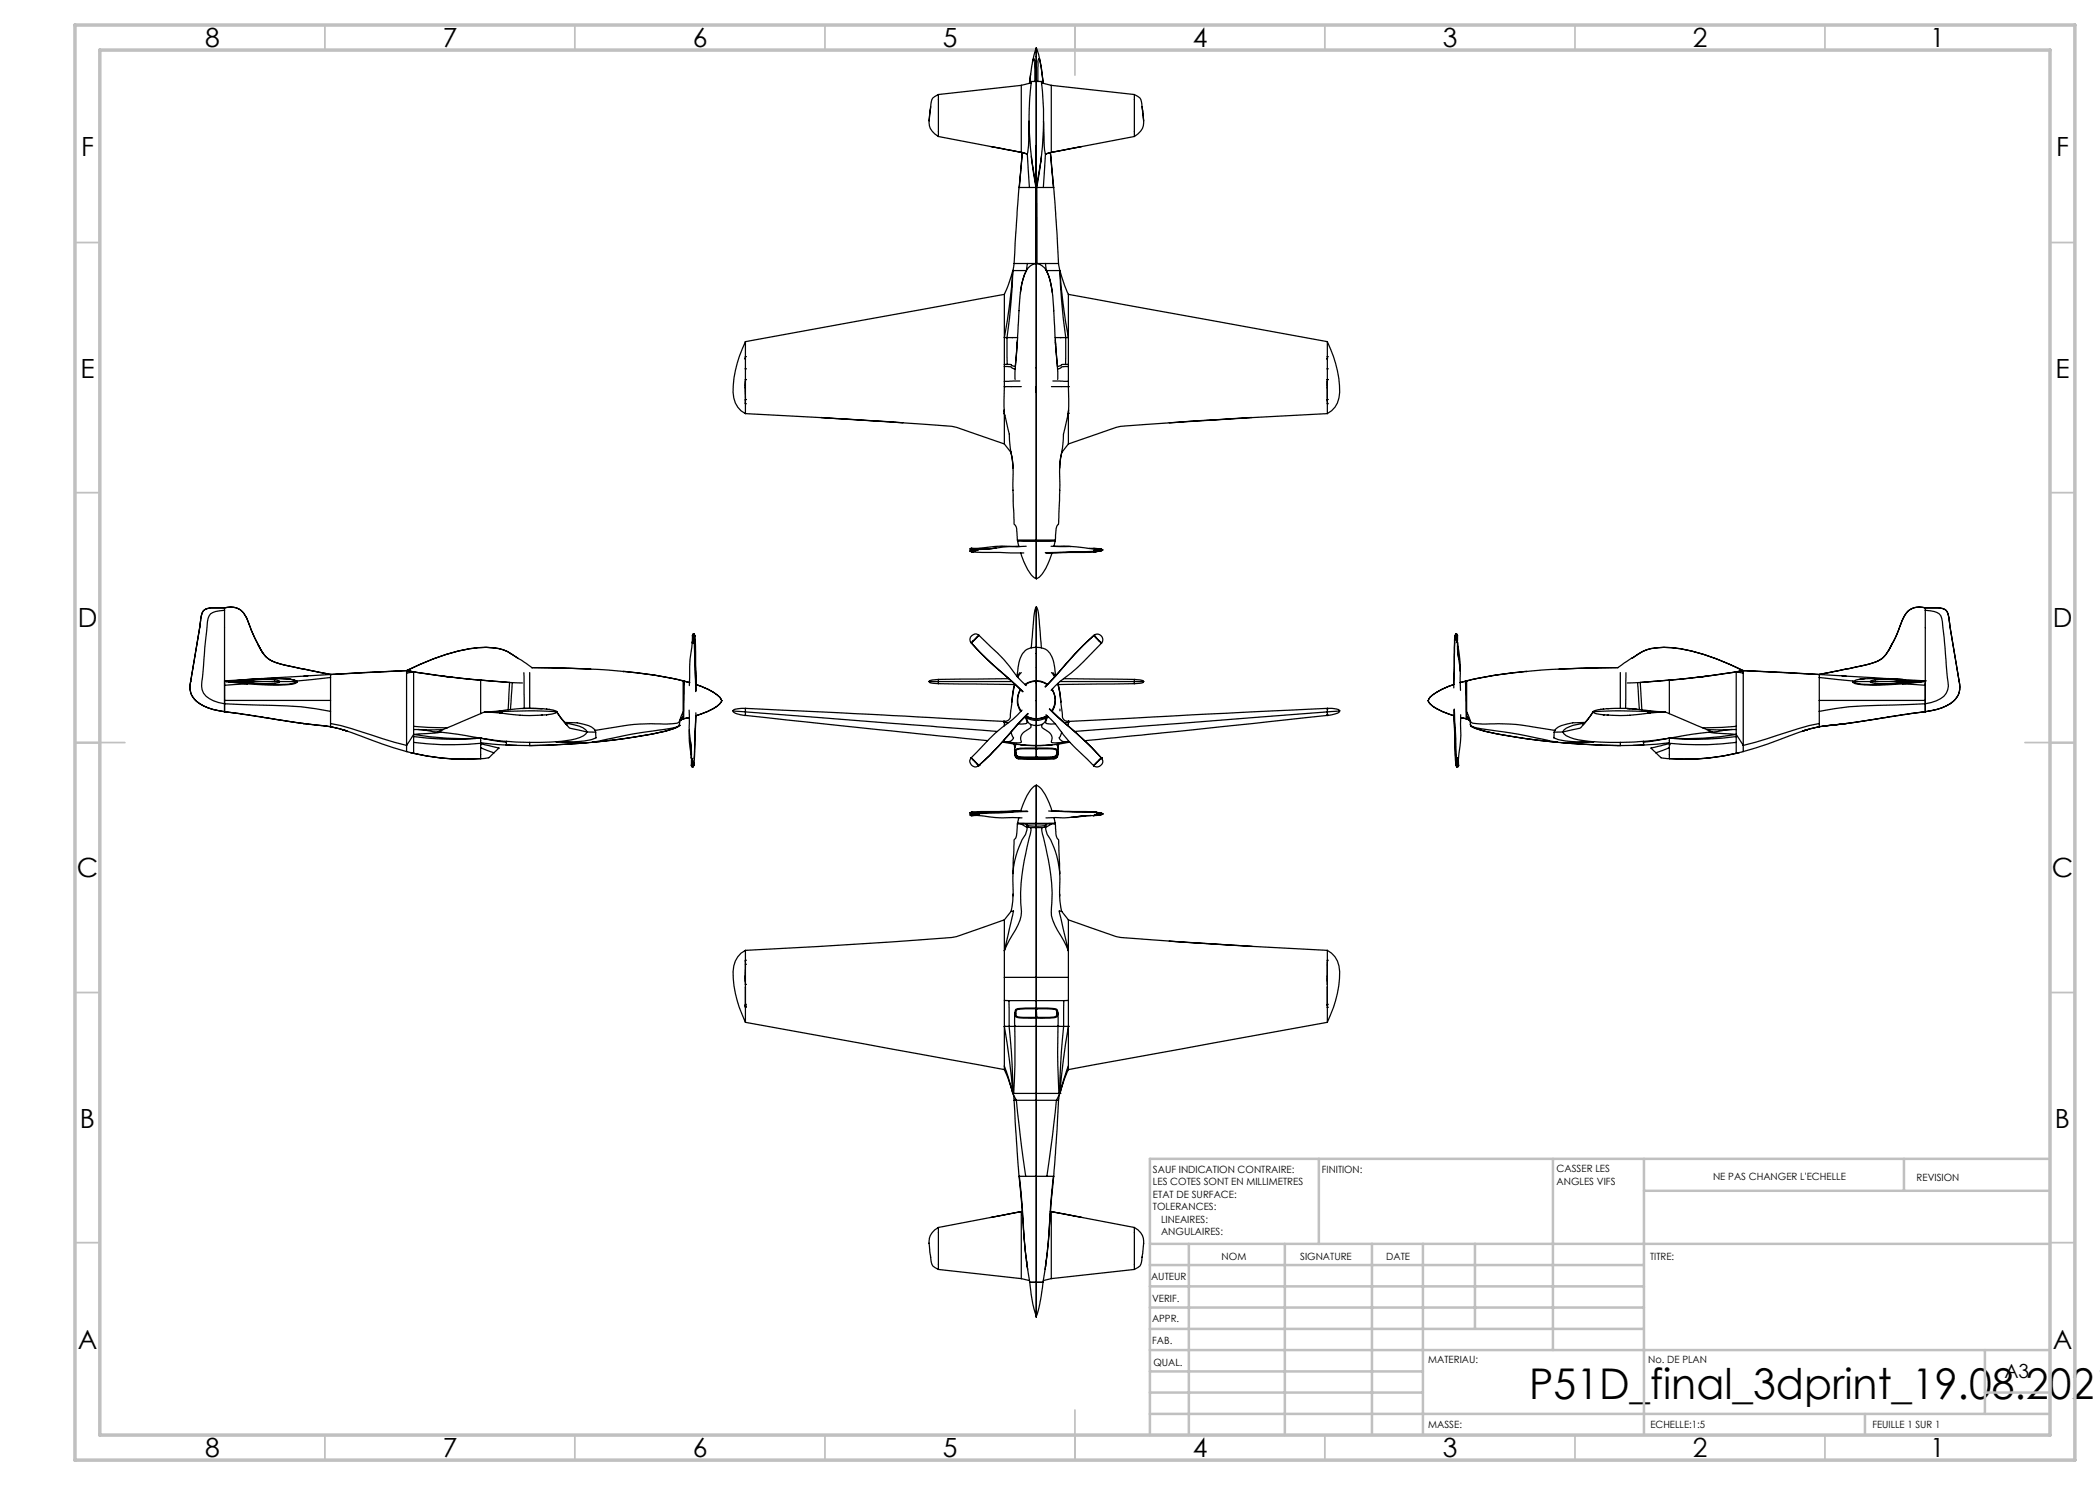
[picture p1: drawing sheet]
<svg xmlns="http://www.w3.org/2000/svg" width="420mm" height="297mm" viewBox="0 0 420 297" stroke-linecap="round" stroke-linejoin="round" font-family="sans-serif">
<g fill="none" stroke="#c0c0c0" stroke-width=".35">
<path d="M65 5v5M115 5v5M165 5v5M215 5v10M265 5v5M315 5v5M365 5v5M15 48.5h5M410 48.5h5M15 98.5h5M410 98.5h5M15 148.5h10"/>
<path d="M405 148.5h10M15 198.5h5M410 198.5h5M15 248.5h5M410 248.5h5M65 287v5M115 287v5M165 287v5M215 282v10M265 287v5M315 287v5M365 287v5"/>
</g>
<g fill="none" stroke="#c0c0c0" stroke-width=".5">
<path d="M263.8 231.8v17M310.6 231.8v38.2M328.8 231.8v55.2M328.8 238.2h81.2M380.8 231.8v6.4M410 231.8h-180v55.2M230 248.8h180M230 257.3h98.8M230 253h98.8M237.8 248.8v38.2M257 248.8v38.2M274.4 248.8v38.2"/>
<path d="M284.6 248.8v38.2M295 248.8v17M230 265.8h98.8M230 261.5h98.8M230 278.5h54.6M230 274.3h54.6M230 270h180M397 278.5h13M397 270v12.8M230 282.8h180M373 282.8v4.2"/>
</g>
<path d="M15 5h400v287h-400zM20 10h390v277h-390z" fill="none" stroke="#c0c0c0" stroke-width=".7"/>
<g fill="none" stroke="#000" stroke-width=".25">
<path d="M187.7 18.9v8.4M187.7 18.9a2.21 2.21 0 0 0-1.6 2.6v.5a9.3 9.3 0 0 0 0 3.7l.8 1.1 .8 .5M204.3 17.1v13.4M204.3 17.1l-16.6 1.8M206 16.3l.3-3 .4-1.6 .3 .6v4M206 16.3h.2h-.2v.3M206 16.3l-.1 .3M206.1 14.8l-.1 1.5M206.2 16.3v.3M206.2 16.7v-.1l-1.9 .5M207 16.3h-.7a62 62 0 0 0 1 21.2M207 16.3h.3"/>
<path d="M207.3 9.6a22.6 22.6 0 0 1 1.3 6.7M207.3 9.6l-.8 2.8M207.3 16.3v21.2M207.3 16.3h.3M207.3 9.6v6.7M207.6 16.3h.7a65.8 65.8 0 0 1-1 21.2M207.6 16.3v-4l.2-.6 .4 1.6 .4 3M208.3 16.7v-.1l2 .5M208.4 16.3v.3M208.6 16.3h-.2h.1l.1 .3M208.6 16.3l.1 .3M210.3 17.1v13.4"/>
<path d="M210.3 17.1l16.6 1.8M226.9 18.9v8.4M226.9 18.9a2.21 2.21 0 0 1 1.5 2.6l.1 .5a9.3 9.3 0 0 1 0 3.7l-.9 1.1-.7 .5M186.1 21.3l-.3 2.9M187.7 27.3l16.6 3.2M198.2 29.3l6.1 1.2M203.8 37.5l-1 15.2-.2 1.3M203.8 37.5l.6-7-.5 7M203.8 37.5h.1M203.9 37.5h2M204.3 30.5h.1M204.3 30.5l1.1 .3"/>
<path d="M205.5 30.7l.4 6.8M205.5 30.7l-.1 .1M205.8 24.2l-.1 4.9-.2 1.6M205.9 37.5h1.3M206.3 31.3l.9 6.2M207.2 37.5v15.2M207.2 37.5h.1M207.3 37.5v15.2M207.3 29.1v8.4M207.3 37.5h.1M207.4 37.5v15.2M207.4 37.5h1.3"/>
<path d="M208.3 31.3l-.9 6.2M208.7 37.5h2M208.7 24.2l.1 4.9 .3 1.6M209.1 30.7l-.4 6.8M210 30.5l-.8 .3M210.3 30.5h.1M210.3 30.5l-1.2 .2M210.7 37.5l-.6-7 .9 9.7 .7 12.5M210.7 37.5h.1M216.4 29.3l-6.1 1.2M226.9 27.3l-16.6 3.2M228.4 21.3l.3 2.9"/>
<path d="M200.9 58.9l-51.8 9.4M200.9 58.9v8.6M202.6 54.1h.1M202.6 54.1h2.7M202.6 54.1a118.8 118.8 0 0 1-1.2 13.4M202.6 54.1a113.5 113.5 0 0 1-1.7 13.4M202.6 54.1l-1 2.9-.7 1.9M202.8 52.7h2.7M205.3 54.1a21.9 21.9 0 0 0-1.5 8.7l-.4 6.2M205.3 54.1a12.5 12.5 0 0 0-1.2 4.4M205.5 52.7l-.2 1.4M205.5 52.7h1.7"/>
<path d="M207.2 52.7h.2M207.3 52.7a2.72 2.72 0 0 1 2 1.4M207.3 52.7v25.8M207.3 52.7a2.58 2.58 0 0 0-2 1.4M207.4 52.7h1.7M209.1 52.7l.2 1.4M209.1 52.7h2.6M209.3 54.1a21.9 21.9 0 0 1 1.5 8.7l.3 6.2M209.3 54.1h2.7M209.3 54.1a12.5 12.5 0 0 1 1.2 4.4M211.7 52.7l.2 1.3M212 54.1a118.8 118.8 0 0 0 1.1 13.4"/>
<path d="M212 54.1a113.5 113.5 0 0 0 1.7 13.4M212 54.1l.9 2.9 .8 1.9M213.7 58.9v8.6M213.7 58.9l51.8 9.4M149 71.7l.1 .1M149 71.6v.2M149 77.4v.2M149.1 76.2l-.1 1M149.1 79.9v.3M149.1 68.3a21 21 0 0 0-2.3 11.3 4.4 4.4 0 0 0 2.3 3.1M149.1 68.3v3M149.1 71.3v.6"/>
<path d="M149.1 71.9v1.9M149.1 73.8h.1M149.1 75.9v3.8M149.1 79.7v.2M149.1 79.9v.8M149.1 75.9h.1M149.1 73.8v2.1M149.1 79.9h.1M149.1 71.3h.1M200.9 77.3v5.3M200.9 77.3h.1M200.9 77.3h3.4"/>
<path d="M200.9 73.3v3M200.9 73.3h.6a.85 .85 0 0 1 1 .4l.5 .1M200.9 72.9v.4M200.9 72.9h.5M200.9 67.5v5.4M200.9 76.3v1M200.9 67.5h.5M201.4 67.5h2.1M201.4 67.5v5.4M203.4 68.5l-.4 5.9v1.5M203.5 68l-.4 5.3-.7-.2a.91 .91 0 0 0-1-.2M204 76.2l-3.1 .1"/>
<path d="M207.3 77.3v30.7M210.3 77.3h3.4M210.6 76.2l3.1 .1M211 67.5h2.1M211.1 68l.4 5.3 .6-.2 .2-.2h.8M211.1 68.5l.5 5.9-.1 1.5M213.1 72.9h.6M213.1 67.5v5.4M213.1 67.5h.6M213.7 77.3h.1M213.7 77.3v5.3M213.7 73.3h-.7a.85 .85 0 0 0-1 .4l-.5 .1"/>
<path d="M213.7 72.9v.4M213.7 67.5v5.4M213.7 73.3v4M265.5 76.2v1M265.5 79.9v.3M265.5 71.7h.1M265.5 75.9v3.8M265.5 73.8h.1M265.5 71.9v1.9M265.5 71.3v.6M265.5 68.3v3M265.5 68.3a21 21 0 0 1 2.3 11.3 4.4 4.4 0 0 1-2.3 3.1"/>
<path d="M265.5 79.9v.8M265.5 75.9h.1M265.5 73.8v2.1M265.5 79.9h.1M265.5 77.4v.2M265.5 79.7v1M265.5 71.3h.1M149.1 80.7v2M149.1 82.7l14.7 .8 26.6 1.8 .9 .2 9.6 3.3M149.1 80.7h.1M164.2 83.5l16.4 1.1M200.8 82l.1 .8a33.9 33.9 0 0 1 1.2 7.4l.1 .2"/>
<path d="M200.9 82.6v6.2M200.9 82.6v.1M200.9 88.8l1.3 1.7M202.2 90.4a31.7 31.7 0 0 1 .4 7.9l.2 5.7a.95 .95 0 0 0 .3 1.2l.2 .6 .2 2.2M202.2 90.4l.4 3.2M213.7 82.6l-.1 .2a40.9 40.9 0 0 0-1.2 7.4 34.3 34.3 0 0 0-.5 8.1l-.2 5.7a.94 .94 0 0 1-.2 1.1l-.3 .7-.1 2.2M213.7 88.8l-1.4 1.7-.4 3.1M213.7 82.7h.1M213.7 82.6v6.2M213.7 82.6v.1M213.7 82.2v.1M213.7 82v.6"/>
<path d="M250.4 83.5l-16.5 1.1M265.5 80.7v2M265.5 82.7l-14.7 .8-26.6 1.8-10.5 3.5M265.5 80.7h.1M194 110.2l.4 .2M194.2 109.7l-.2 .1 .6 .2M194.2 109.7l.7 .2zM194.2 109.7h.5M194.3 110.2l.1 .2M194.4 110.4l10.4 .2M194.5 110h-.1M195.3 109.9l-.6 .1"/>
<path d="M195.8 109.9l-1.2 .1-.6 .2M195.8 109.9l-1.4 .5M195.8 109.9l-1.2 .5M195.8 109.9l-1.8 .3M199.2 109.6l-3.2 .3M203.5 108h3.8M203.5 108v.2M203.5 108.2l.3 1.1M203.5 108.2l3.8 .1M203.8 109.3a40.5 40.5 0 0 0-8.4 .4h-1.2M204.2 110.6a9.1 9.1 0 0 0 2.9 5.1h.2M205.2 109.3l-4.5 .1-2.4 .3-2.5 .2"/>
<path d="M207.3 108h3.8M207.3 108.3v7.4M207.3 108v.3M210.2 109.3h4l4.9 .6h1.2M210.4 110.6a9.6 9.6 0 0 1-2.8 5l-.3 .1M211 108.2l-.2 1.1h3.4M211 108.2l-3.7 .1M211.1 108l-.1 .2M217.8 109.7l2.4 .2-.2-.2M218.8 110.3l.2 .1-9.8 .2M218.8 110.3l-9.7 .2M218.8 109.7h1"/>
<path d="M219 110l-.2 .3M219.2 110.3l-.2 .1M220.1 109.8l.5 .2-.8 .2M220.3 109.9l-1.4 .1-.1 .3M220.3 109.9l.3 .1-1.8 .3M220.3 109.9l-1 .1M220.5 110l-1.4 .4-.3-.1M44.9 121.6a3.6 3.6 0 0 1 4.7 2.6l1 2.6a21 21 0 0 0 2.6 4.6 10.1 10.1 0 0 0 5.1 1.9l7.8 1.6M44.9 121.6h-2.1a2.02 2.02 0 0 0-2.5 1.5l-2.2 13.2a4 4 0 0 0 2.6 4.9 13.2 13.2 0 0 0 4.2 1.1M44.9 121.6a3.6 3.6 0 0 1 4.7 2.6l1.3 3.4 1.7 3.1M44.9 122.1v14.1M44.9 121.6v.5"/>
<path d="M44.9 122.1a4.9 4.9 0 0 0-2.8 .7 3.5 3.5 0 0 0-.7 2.5l-.9 10.2a3.9 3.9 0 0 0 .7 3.7 7 7 0 0 0 3.7 1.6M44.9 136.2v4.6M44.9 136.2h.1M45.2 136.3l4.3 .5M45.2 136.3h2.3M45.7 136.3l3.2-.2a41.9 41.9 0 0 1 9.5-.2l.5 .2a.26 .26 0 0 1 .2 .2 .26 .26 0 0 1-.2 .3 23.6 23.6 0 0 1-8.3 .1zM47.5 136.3h8.4M47.5 136.3a30.1 30.1 0 0 0 8.2 .2h.1M49.5 136.8l-4.6 .3M52.4 135.7l-7.5 .5M54.9 136h.1M54.9 136a.82 .82 0 0 1 1 .3"/>
<path d="M54.9 136a36.7 36.7 0 0 0-7.4 .3M55.9 136.3l-.1 .2M55.9 136.3h3.2M57.7 135.8h-.4a58.3 58.3 0 0 0-12.1 .5M57.8 135.8l.3 .1M57.9 135.8l1.4 .4M59.1 136.3l.3 .1M59.3 136.2l.1 .2M59.4 136.4l-.6 .4-1.7 .2h-3.3l-4.3-.2M61.6 135.2l-8.8 .5M66.1 135.5v4.6M66.1 134.9v.6"/>
<path d="M66.1 135.5l-6.8 .7M66.1 134.9l-5.3 .3M66.1 134.9h.1M81.3 134.1l1.4 .3M81.3 134.6v14.5M81.3 134.1l-15.2 .8M81.3 134.1v.5M81.3 134.1h.1M82.7 134.4v10.9M82.7 134.4l6.7 .9 6.7 .7M82.7 134.4l-1.4 .2M82.7 134.4a187.6 187.6 0 0 0 21.8 2.2"/>
<path d="M82.7 134.4h.1M88.6 135.3l1.8 .2M93.5 135.8h.4M96.1 136l5.8 .5-.3 5.5M96.1 136v6.7M96.1 136h.1M102.4 136.6l-.3 5.3M104.8 134.5v7.2M105.9 134.5v7.2M106.4 133.6l-2.4-1.7a10.5 10.5 0 0 0-8.4-2.4 41.7 41.7 0 0 0-14.3 4.6M118.1 133.8l-11.7-.3a174.1 174.1 0 0 1 18.4 .8M124.6 134.3a76.6 76.6 0 0 1 12.3 1.9"/>
<path d="M136.4 136.1l.2 .1M136.6 136.2v6.2M136.6 136.2h.3M136.9 136.3l-.2 7.4-.1 .1v-.5M136.9 136.2l1 .3M138.5 127.1v1M138.5 127.1v1.2a49.6 49.6 0 0 0-.6 8.8M138.5 127.1l.1 1.2v.2l.3 .1M138.5 127.1l.1-.3 .3 1.8M138.5 128.3v.3M138.6 128.4l.3 .2M138.6 126.8l.1 .1"/>
<path d="M138.7 126.9l.3 1.2M138.7 127.1h.2M138.8 126.8l-.1 .1M138.8 126.8l.2 .4M138.8 126.8l.1 .3M138.9 127.1l.1 .1 .1 2 .1 7.7a9.3 9.3 0 0 1 5 2.9l.2 .4a3.4 3.4 0 0 1-1.8 1.5l-3.4 1.5-.4 8.6M138.9 127.1l.1 .2M138.9 128.6l.2 9.7M138.9 127.1v.7M138.9 128.1l.1 .4-.1 .1M139 128.4l.2 9.8M185.8 136.3l.4 .3 1.5 .1"/>
<path d="M185.8 136.3h1.9M187.7 136.7l15.2 .2M187.7 135.9l-1.2 .1-.5 .1-.2 .2M187.7 135.9v.4M187.7 136.3v.4M187.7 136.3h14.7M194.1 128.4l.2 .2M194.3 128.6h.1M194.3 128.6a93.7 93.7 0 0 0 9.5 8.9l.8 .8M194.3 128.7l3.7 3.7 6.5 6M194.6 128.3l-.1 .1M194.7 128.2l-.1 .1"/>
<path d="M195.4 127.5l-1.1 1.1M195.8 127.1l2.5 2.4a28.4 28.4 0 0 1 5.1 5.9l1.8 1.7M195.8 127.1l-1.5 1.5M195.8 127.1a1.08 1.08 0 0 0-1.5 0 1.08 1.08 0 0 0 0 1.5M195.8 127.1l-1.2 1.2M201.8 135.7l-14.1 .2M202.9 136.8l-.5 3.6M203 136.9l-.4 1.7-.5 3.9a1.59 1.59 0 0 1-.6 1.6l-.7 .1 .1 .3M203.9 134.5l-.5 .8M204.1 137.9a4.1 4.1 0 0 0 .1 4.4M204.1 137.9a3.7 3.7 0 0 0 .2 4.3M204.3 134.5l-.7 1"/>
<path d="M207.3 129.5a3.3 3.3 0 0 1 3.4 3l.4 2.6M207.3 121.4l.1 .1a40.2 40.2 0 0 1 .8 7.7l.1 .4M207.3 121.4a4.5 4.5 0 0 0-.6 2.6l-.4 5.6M207.3 129.5a3.3 3.3 0 0 0-3.5 3l-.4 2.8M207.3 136.2a4 4 0 0 1 2.1 .7M207.3 136.2v7.6M207.3 133.5v2.6M207.3 136.3v.3M207.3 129.5v4M207.3 121.4v8M207.3 136.2a3.3 3.3 0 0 0-2.2 .8M209.5 136.9a3.9 3.9 0 0 0-4.5 0"/>
<path d="M210.3 134.5l.6 .9M210.4 137.9a3.7 3.7 0 0 1-.1 4.3M210.4 137.9a4 4 0 0 1 0 4.3M210.6 134.5l.4 .8M211.5 136.7l.4 1.8 .5 4a1.51 1.51 0 0 0 .8 1.7h.5v.3M211.6 136.7l.4 1.9 .2 1.8M212 136.3h14.9M212.7 135.7l14.2 .2M218.7 127.1l-3.8 3.7-5.9 6.5M218.8 127.1a1.09 1.09 0 0 1 1.4 .1 1.09 1.09 0 0 1 .1 1.4M218.8 127.1l1.5 1.5M218.8 127.1h.1"/>
<path d="M218.8 127.1a99.7 99.7 0 0 0-9 9.5l-.7 .8M218.9 127.2l.2 .2M219 127l-.2 .1M219.1 127.4l.1 .1M219.1 127.4l1.2 1.2M220.3 128.6l-2.4 2.5a34.8 34.8 0 0 1-5.9 5.2l-1.8 1.8M226.9 136.7l-15.3 .2M226.9 135.9l1.2 .1 .4 .1 .2 .2M226.9 135.9v.4M226.9 136.3v.4M226.9 136.3h1.8M228.7 136.3l-.3 .3-1.5 .1"/>
<path d="M291 128.4l-.2 8.5a9.7 9.7 0 0 0-5.1 2.9l-.1 .4a3 3 0 0 0 1.7 1.5l3.5 1.5 .3 8.7 .1 1.1 .1 .1M291 127.4l.4 1M291.1 127.1l-.1 .1-.1 .8-.1 9.6M291.1 126.8a1.1 1.1 0 0 0 .2 1.4l.2 .4M291.1 126.8l.3 .5 .1 1.3M291.1 126.8l.4 1.8M291.3 127.1l.2 1M291.3 128.1l.1 .2M291.3 126.9l.2 .2M291.3 126.8v.2M291.5 129.3l.2 2.5M291.5 128.4l.5 3.5v2.3"/>
<path d="M291.5 128.6v1.3a38.7 38.7 0 0 1 .6 8.2M291.5 127.1l-.1 .2M291.5 127.1v1.1M291.5 127.1v.4M293.1 136.3l.1 7.4 .1 .1M293.1 136.2l-1.1 .3M293.2 136.2h.1M293.3 136.2h-.2M293.3 136.2v6.2M293.6 136.1l-.3 .1M305.4 134.3l-6.4 .7-5.7 1.2M311.8 133.8l11.8-.3a172 172 0 0 0-18.4 .8"/>
<path d="M324.1 134.5v7.2l-3.4 .1M325.2 134.5l-.1 7.2M326.4 131.7a9.6 9.6 0 0 1 7.9-2.2 41.7 41.7 0 0 1 14.4 4.6M326.4 131.6l-2.8 1.9M327.5 136.6l.4 5.3M333.9 136l-5.9 .5 .4 5.5M333.9 136v6.7M333.9 136h.1M336.4 135.8h-.3M341.3 135.3l-1.8 .2M347.2 134.4l-6.6 .9-6.7 .7M347.2 134.4v10.9"/>
<path d="M347.2 134.4l1.5 .2M347.2 134.4a187.6 187.6 0 0 1-21.7 2.2M347.2 134.4h.1M348.7 134.6v14.5M348.7 134.1v.5M348.7 134.1l15.2 .8M348.7 134.1l-1.5 .3M348.7 134.1h.1M363.9 134.9v.6M363.9 135.5v4.6M363.9 135.5l6.7 .7v.2M363.9 134.9l5.3 .3"/>
<path d="M363.9 134.9h.1M368.4 135.2l8.8 .5M370.6 136.4l.6 .4 1.7 .2h3.3l4.3-.2M370.9 136.3l-.3 .1M370.9 136.3h3.2M370.9 136.2l.2-.1a23.7 23.7 0 0 1 8.3-.1l4.9 .3-3.2 .2a42.2 42.2 0 0 1-9.6 .2l-.6-.2zM373 135.7l-1 .1M374.1 136.3h8.3M374.1 136.3l.1 .2M375 136h.1M375.1 136a34.2 34.2 0 0 1 7.3 .3M375.1 136l-1 .3"/>
<path d="M377.1 135.7l3.5 .2M377.6 135.7l7.5 .5M380.5 136.8l4.6 .3M382.4 136.3a24.7 24.7 0 0 1-8.2 .2M382.4 136.3h2.4l-4.3 .5M385.1 121.6a3.6 3.6 0 0 0-4.7 2.6l-.5 1.2a23.7 23.7 0 0 1-3.2 6 10.3 10.3 0 0 1-5 1.9l-7.8 1.6M385.1 121.6v.5M385.1 122.1v14.1M385.1 121.6h.8a4.6 4.6 0 0 1 3.4 .5 6.8 6.8 0 0 1 .7 3.2l1.8 11a4 4 0 0 1-2.5 4.9 13.2 13.2 0 0 1-4.2 1.1M385.1 122.1a3.9 3.9 0 0 1 3.1 1.1l.3 1.2 .3 3.2 .7 7.9a3.8 3.8 0 0 1-.7 3.7 7.3 7.3 0 0 1-3.7 1.6M385.1 136.2v4.6M385.1 121.6a3.6 3.6 0 0 0-4.7 2.6l-1.3 3.4-1.4 2.5"/>
<path d="M385.1 136.2h.1M44.9 142.3l15.8 2.4M44.9 140.8v1.5M44.9 140.8l6.3 .2a79.4 79.4 0 0 1 14.9 1.3M44.9 140.1h21.2M60.7 144.7l5.4 .6zM66.1 145.3l3.3 .9-.8-.3M66.1 144.7a68.7 68.7 0 0 1 10.4 3l4.8 1.4M66.1 142.3v2.4M66.1 140.1v2.2M66.1 144.7v.6M68.4 145.9h.2"/>
<path d="M68.6 145.9l7.8 2.9 4.9 1.5M81.3 150.3l1.4 .4M81.3 149.1v1.2M82.7 150.7a44.4 44.4 0 0 0 13.4 1M82.7 146.9a59.8 59.8 0 0 0 13.4 .7M82.7 147.3a61.2 61.2 0 0 0 12.5 .4M82.7 145.3l6.8 .3M82.7 145.9l1.8 .1 3 .4M82.7 145.9v1M82.7 147.3v1.2M82.7 146.9l-1.4 2.2M82.7 148.5v2.2"/>
<path d="M82.7 145.3v.6M82.7 146.9v.4M83.6 145.9h5M87.5 146.4h.7M88.2 146.4l7.9 1.2M88.2 146.4l-5.5 .5M96.1 148.7l3.7 .9-1 1M96.1 147.6a59.4 59.4 0 0 0 9.8 .9M96.1 147.6h.1M96.1 147.6l5.2 .8M96.1 147.7v1a61.1 61.1 0 0 1-13.4-.2M96.1 149.5v2.2"/>
<path d="M96.1 149.5l2.7 1.1M96.1 151.7h.1M96.1 148.9h.1M96.9 142.4l3 .2M96.9 142.4l8.8-.2 5.6 .2M96.9 142.4l-9.4 4M98.8 150.6l-.8 .7a1.52 1.52 0 0 1-1.5 .4h-.4M99.9 142.6l.6 .1M99.9 142.2l-2.4 .1M100.4 142.1l-.5 .1M100.5 142.7h.5a39.4 39.4 0 0 0 8.3 .3v-.1M101.2 149l4.7 .1"/>
<path d="M101.2 149l-5.1-.4v.9M101.3 148.4l-.1 .6M101.3 148.2v.2M101.5 149l1.9 .1M104.5 141.7h3.8M105.9 141.7h-1.8l-4.2 .5M105.9 141.7h2.4M105.9 148.5v.6M108.3 141.7l1 .1M109.3 141.8h.1M109.3 141.8l.6 .1M109.7 142.9l-.4 .1"/>
<path d="M109.9 141.9l1.2 .3 .2 .2M111.2 148.3l-5.3 .2M111.3 142.3h.1M111.3 142.3l2.1 2.7-.2-.1M111.3 142.4l-.2 .2-1.4 .3M111.3 142.4l2.6 3.2 3.5 .8M113 144.5h.1a9.1 9.1 0 0 1 5.7 1.3l.2 .3M113.1 144.6l.7 .1a5.8 5.8 0 0 1 3.5 1.5l.1 .2M115.7 148.7l-9.8 .4M117.4 146.4a3 3 0 0 1-2.3 1.4l-3.9 .5M117.4 146.4h1.7M117.8 148.5l-2.1 .2"/>
<path d="M119 146.1l.1 .3M119.1 146.4l.1 1.2-.9 .3-2.6 .4h-4.5M135.9 145.1l-.2 .1a19.7 19.7 0 0 1-6.6 1.8l-4.4 .7-6.3 .7M135.9 145.1l-.2 .1a19.7 19.7 0 0 1-6.6 1.8l-4.4 .7-6.2 .7M135.9 144.9l-.3 .3a25.1 25.1 0 0 1-6.3 1.2l-8.5 1.6a21.3 21.3 0 0 1-8.5 .4l-1.1-.1M135.9 145.1h.1M135.9 144.9v.2M136.2 143.7h.1M136.2 143.7l-.2 .3-.1 .9M136.2 143.7v.4h-.2M136.6 143.8l-.5 .3M136.6 142.4l-.5 1.1a1.27 1.27 0 0 1-1.6 1.2l-1.1 .1a47.9 47.9 0 0 0-13.1 1.1l-1.3 .2"/>
<path d="M136.6 142.4v.9M136.6 143.8l-.3 .2M136.6 143.3l-.4 .4M137.8 142a44.1 44.1 0 0 0 .5 8.4v1.1M137.9 145.9a25.3 25.3 0 0 0 .4 5.8M137.9 143.5l-1.3 .3M138.1 148.3l.2 2.7M138.3 151.5l.1 1.3 .2 .6M138.3 151.5l.5 1.2-.2 .7M138.3 153.1l.1 .2M138.3 151.5l.3 1.9M138.3 152v1.1"/>
<path d="M138.3 152.1l.2 .9M138.4 151.8l.4 1M138.4 152.8l-.1 .3M138.4 151.9l.1 .1M138.5 153.2l-.1 .1M139.2 142.6l-.3 8.4-.1 1.9-.2 .2M146.6 142.2l.1 .2 .3 .2 2 .5 .1-.7M146.6 142.2v-.1a3.5 3.5 0 0 1 2.5-.4v.7M146.6 142.2l2.5 .2M149.1 143.1l48.4 5M149.1 141.7l51.7 2.6 .1 .2M149.1 142.4l50.4 3.9"/>
<path d="M194.2 151.5a1.09 1.09 0 0 0 .1 1.5 1.09 1.09 0 0 0 1.5 .1M194.2 151.5l1.6 1.6M194.2 151.5l.5 .5M194.7 152l1.1 1.1M194.7 152l.9 .9M195.3 152.7h.1M195.8 153.1h.1M195.8 153.1l-.2 .1M200.4 148.4l.5 .1M200.8 144.2v.2M200.9 144.5h.1M200.9 148.5l2.1 .3 4.3 .3"/>
<path d="M200.9 148v.3M200.9 144.5v.7M200.9 148.3v.2M200.9 144.5h.2M201 144.5h.7M202.2 146.4l.5 1.2a1.43 1.43 0 0 1-1.8 .7M202.8 148.8l.2 .7M202.9 149.8l.1 .8M202.9 148.8l.1 .1M203 150.6l.1 .8 .2 .2 .5 .1h7.3l.4-.3 .1-.8M203 150.6a.7 .7 0 0 0 .7 .8l3.6 .1M203 148.8v.7l.1-.5 .2-.1"/>
<path d="M203 149.3l-.1 .6M203.2 150.5v.1M203.2 150.6a.71 .71 0 0 0 .2 .7 .71 .71 0 0 0 .8 .1h3.1M203.2 151.5h.1M203.2 150.7l.4 .6M203.3 151.6a6.9 6.9 0 0 0 3.1 .2h.9M203.8 151.3h.1M204.1 149h1M204.4 142a19.2 19.2 0 0 1-4 3.5l-2.6 2.3-3.6 3.7M205 143.4l.4 1.1a1.54 1.54 0 0 1-1.6 .3h-.1M205.1 143.2l.1 .1M205.2 149l2.1 .1"/>
<path d="M205.2 143.3l.4 .2a4.3 4.3 0 0 0 3.7-.2M205.2 143.2l1.3 .5 .8 .1M205.2 143.3l.4 .4M205.6 143.7h-.2a1.29 1.29 0 0 0 .7 1.2M205.6 143.7l1.7 .4M205.6 142.7l-2.4 2.5a66.5 66.5 0 0 1-7.4 7.9M205.6 142.8l-2.2 2.2-3.8 4.4-3.7 3.6M206.1 144.9a.68 .68 0 0 1-.5 1 2.04 2.04 0 0 0-1.4 2.3l.1 .1a1.04 1.04 0 0 1-1.2 .3l-2.2-.3M206.1 144.9l1.2 .2M207.3 143.9v.2M207.3 145.1v4M207.3 151.4h.1"/>
<path d="M207.3 149.8h3.5a.78 .78 0 0 1 .6 .8 .78 .78 0 0 1-.6 .7l-3.5 .1M207.3 149.8h.1M207.3 149.6h.8a6 6 0 0 1 3.4 .4l.1 .6M207.3 149.2v.4M207.3 151.5v.3M207.3 149.8a9.7 9.7 0 0 0-4 .2l-.1 .6M207.3 149.6h-.9a6 6 0 0 0-3.3 .4l-.1 .6M207.3 157.1a2.01 2.01 0 0 1 1.3 1.2l1.2 2.3 .6 1.6M207.3 157.1a4.6 4.6 0 0 0-2.3 2.8l-.9 2.3M207.3 157.1v7.6M207.3 144.1v1M207.3 149.6v1.9"/>
<path d="M208.4 144.9a.68 .68 0 0 0 .5 1 2.05 2.05 0 0 1 1.5 2.1l-.1 .3a1.04 1.04 0 0 0 1.2 .3l2.2-.3M208.4 144.9l-1.1 .2M208.8 149.1h-1.5M209 143.7h.2a1.29 1.29 0 0 1-.8 1.2M209 143.7l-1.7 .4M209.2 142.9a17.3 17.3 0 0 1 3.5 4.1l2.3 2.5 3.7 3.6M209.3 143.3l-.3 .4M209.4 143.1l-1.4 .6-.7 .1M209.4 143.2l-.1 .1M209.6 143.3l-.5 1.2a1.54 1.54 0 0 0 1.6 .3h.3M209.9 141.8l2.5 2.4a70 70 0 0 1 7.9 7.4M209.9 141.8l7.4 6.7 2.9 3"/>
<path d="M210.4 149l-1.5 .1M211.3 151.5l-.5 .3h-3.5M211.3 150.7l-.3 .6h-.4M211.3 151.5h.1M211.6 149.3v.6M211.6 150.6a.71 .71 0 0 1-.8 .8l-3.5 .1M211.6 148.8v.7l-.4-.6M211.6 149.8v.8M211.6 149.4v.1M211.6 148.8v.1M211.7 148.8l-.1 .6M212 141.8v.4"/>
<path d="M212.3 146.4l-.5 1.2a1.43 1.43 0 0 0 1.9 .7M212.9 144.5h.7M213.6 144.5h-.2M213.6 144.5h.1M213.7 148.5a29.2 29.2 0 0 1-6.4 .6M213.7 148.1v.2M213.7 144.5v.7M213.7 148.3v.2M213.7 144.5h-.1M213.7 144.2v.2M214 148.4l-.3 .1M219.9 152l-1.2 1.1"/>
<path d="M219.9 151.9v.1M220.1 151.8l-1.4 1.3M220.3 151.6a1.11 1.11 0 0 1-.1 1.4 1.11 1.11 0 0 1-1.5 .1M220.3 151.6l-.4 .4M220.3 151.6h.1M220.3 151.6l-1.6 1.5M220.3 151.6l.1 .2M265.5 143.1l-48.6 5.1M265.5 141.7l-51.8 2.6v.2M265.5 141.7l1.7 .1 .7 .3-.3 .5-2.1 .5M265.5 142.4l-50.6 3.9M265.5 142.4v.6"/>
<path d="M265.5 143h.1M265.5 141.7h.1M265.5 141.7v.7M265.5 143v.1M267.9 142.2l-2.4 .2M290.8 142l.3 9.8M290.9 141.8l.4 9.8M291.2 153l.2 .4M291.2 152.9l.1 .2M291.3 151.6l-.2 .1 .4 1.5M291.3 151.6l.3 .2 .1 1.3M291.3 151.6l.3 1.8 .1-.3"/>
<path d="M291.3 151.6l.2 .1M291.3 151.6l-.2 .2 .2 .3M291.3 152.3v.8M291.3 153.1l.1 .3M291.5 153.3l-.1 .1M291.5 153.1h-.2M291.5 153.3h.1M291.6 152.1l.1 1M291.7 151.5l-.1 .4M292.1 142.9l.1 4.1-.5 4.9v1.2M293.3 143.8l.5 .3M293.3 142.4l.5 1.1a1.27 1.27 0 0 0 1.7 1.2l1 .1a48.3 48.3 0 0 1 13.2 1.1l1.3 .2"/>
<path d="M293.3 142.4v.9M293.3 143.3v.5l-1.2-.3M293.3 143.8l.4 .1M293.3 143.3l.4 .4M293.7 143.7l.1 .4h.1M293.7 143.7h.1M293.8 143.7h-.1M293.8 143.7l.3 1.2M294.1 144.9l.2 .3a25.1 25.1 0 0 0 6.3 1.2l8.6 1.6a21 21 0 0 0 8.5 .4l1-.1M294.1 144.9v.2M294.1 145.1l.2 .1a18.9 18.9 0 0 0 6.5 1.8l4.4 .7 6.4 .7M294.1 145.1h.1"/>
<path d="M310.8 146.4v1.2l.8 .3 2.7 .4h4.4M311 146.1l-.2 .3M312.2 148.5l2.1 .2M312.6 146.4a3 3 0 0 0 2.2 1.4l3.9 .5M312.6 146.4h-1.8M314.3 148.7l9.8 .4M316.9 144.6l-.3 .1a6 6 0 0 0-3.9 1.5l-.1 .2M317 144.5h-.1a9.2 9.2 0 0 0-5.8 1.3l-.1 .3M318.6 142.4l.6 .3 1.5 .3M318.6 142.4l4.3-.2 10.1 .2M318.6 142.4l-2.5 3.2-3.5 .8M318.7 142.3l-2.1 2.7"/>
<path d="M318.7 142.3h.1M318.7 148.3l5.4 .2M320.1 141.9l-1 .2-.5 .3M320.7 143h.1M320.7 141.8l-.6 .1M320.7 141.8h.1M324.1 148.5v.6M324.1 141.7l5.9 .5M325.4 141.7h.1M325.4 141.7h.6M325.4 141.7l2 .1M328.5 149l-1.9 .1"/>
<path d="M328.7 148.4v.6M328.7 148.2v.2M328.7 149l-4.6 .1M328.7 149l5.2-.4v.9M329.5 142.7h-.3a35.5 35.5 0 0 1-8.6 .2M329.7 142.1l.3 .1M330 142.6l-.5 .1M330 142.2l3 .2M331.2 150.6a2.14 2.14 0 0 0 1.6 1.1h1M333 142.4l-3 .2M333 142.4l9.5 4M333.8 147.6a59.4 59.4 0 0 1-9.7 .9"/>
<path d="M333.9 148.7l-3.7 .9 1 1M333.9 147.6l-5.2 .8M333.9 147.7v1a60.8 60.8 0 0 0 13.3-.2M333.9 147.6h.1M333.9 149.5v2.2M333.9 149.5l-2.7 1.1M333.9 151.7h.1M333.9 148.9h.1M341.3 145.9h5.1M341.8 146.4l-7.9 1.2M341.8 146.4l5.4 .5M342.5 146.4h-.7"/>
<path d="M347.2 146.9a59.4 59.4 0 0 1-13.3 .7M347.2 147.3a61.2 61.2 0 0 1-12.4 .4M347.2 145.3l-6.7 .3M347.2 145.9l-1.7 .1-3 .4M347.2 146.9l1.5 2.2M347.2 148.5v2.2M347.2 150.7a44.3 44.3 0 0 1-13.3 1M347.2 145.3v3.2M348.7 150.3l-1.5 .4M348.7 149.1v1.2M363.9 145.3l-3.3 .9 .9-.3-7.9 2.9-4.9 1.5M363.9 140.1v2.2"/>
<path d="M363.9 142.3v2.4M363.9 144.7l-4 1-6.5 2-4.7 1.4M363.9 144.7v.6M363.9 140.1h21.2M369.2 144.7l-5.3 .6M385.1 142.3l-14.8 2.3-6.4 .7M385.1 140.8l-6.3 .2a79.4 79.4 0 0 0-14.9 1.3M385.1 140.8v1.5M194.1 162.9l-.1 .1M194.2 163.1h1.2l5 .5h4M194.3 162.6l.2 .2-.5-.2M194.3 162.6v.1l.3 .1"/>
<path d="M194.3 162.6h-.3M194.4 162.4l-.4 .2M194.4 162.4l-.1 .2M194.5 162.4l-.2 .2M195.3 163.1h-1.1M195.5 162.6l-.2 .1M195.8 162.7l-.1-.1-1.6 .3M195.8 162.7l-1.8 .3 .2 .1M195.8 162.7l-.2 .3-1.4 .1M195.8 162.7l-.1 .3M202.6 178.8v1.3l-.4 2.2M203 162.3l-8.7 .3"/>
<path d="M203.5 164.8a5.6 5.6 0 0 1-.5 3 .86 .86 0 0 0-.2 1l-.2 5.9M203.5 164.8h.7M203.5 164.6l3.8 .1M203.5 164.6v.2M203.8 163.5l-.3 1.1M204.2 162.2l-9.8 .2M204.2 164.8l1.2 .7v.5a4.1 4.1 0 0 1-1 2 18.6 18.6 0 0 0-1.8 10.4v.8M204.2 164.8h1M205.2 164.8h2.1M205.2 164.8l.4 .3M205.4 162.2l-9.9 .4 .3 .1M205.6 165.1l-.3 .1 .1 .1 .7 .2"/>
<path d="M205.6 165.1l1.7 .1M205.6 162.3l-9.8 .4M205.6 165.1v.3M206.1 165.5l.1 .6-.1 .7a44.1 44.1 0 0 0-1.8 15.5 8.3 8.3 0 0 1-1.9 4.8l-1.5 3.1M206.1 165.5h1.2M207.3 165.5h1.1M207.3 165.5v30M207.3 164.8h2M207.3 164.8v.4M207.3 164.7v.1M207.3 165.2v.3M208.4 165.5v.6l.1 .7a46.6 46.6 0 0 1 1.8 16.4 15.6 15.6 0 0 0 2.4 4.9l1 2.1"/>
<path d="M209 165.1l.2 .1v.1l-.8 .2M209 165.1l-1.7 .1M209 165.1v.3M209.3 164.8h1M209.3 164.8l-.3 .3M209.7 162.2l10.2 .4M210.3 164.8l-1.1 .7v.5a4.1 4.1 0 0 0 .9 2 19.5 19.5 0 0 1 1.8 10.4v.8M210.3 164.8h.8M210.4 162.2l8.6 .2 .5 .2-.1-.1M210.8 163.5l.2 1.1M211 164.6l-3.7 .1M211 164.6l.1 .2"/>
<path d="M211.1 164.8a7.9 7.9 0 0 0 .5 3l.1 .2 .2 6.7M211.9 178.8l.4 3.5M217 163.2l-2.8 .3M218.2 163.1l-2.5 .2M218.7 163.1l-6 .5h-3.5M218.7 163.1h.1M218.9 162.4l1 .2M219.2 162.9l-.1 .1M219.8 163.1h-.5M220.1 162.6l-1.4 .5M220.2 162.6l.4 .2M220.2 162.6l-1.5 .5"/>
<path d="M220.2 162.6l.1 .1M220.2 162.9h.1M220.3 162.7l.3 .1M220.3 162.9l.3-.1-.5 .2-1.2 .1M220.6 162.8l-1.9 .3M149 195.5v.8M149 195.2v.2M149.1 192h.1M149.1 193.1v3.8M149.1 192.9v.2M149.1 190.1v1.9M149.1 197.4v3.5"/>
<path d="M149.1 196.9v.5M149.1 190.1a5.1 5.1 0 0 0-2.5 5.6 24.4 24.4 0 0 0 2.5 8.8M149.1 192v.9M149.1 196.9h.1M149.1 192.9h.1M200.9 195.5h6.4M200.9 184v6.2M200.9 184l-9.6 3.3-.9 .2-26.6 1.8-14.7 .8M200.9 190.2v5.3M200.9 195.5v9.8M202.2 182.3l.5-.1-1.8 8M202.2 182.3l-1.3 1.7"/>
<path d="M207.3 195.5h6.4M207.3 195.5v4.6M212.3 182.3l-.5-.1 1.9 8M212.3 182.3l1.4 1.7M213.7 184v6.2M213.7 195.5v9.8M213.7 190.2v5.3M213.7 184l9.5 3.3 1 .2 26.6 1.8 14.7 .8M233.9 188.2l16.6 1.1M265.5 192h.1M265.5 195.5v.8M265.5 197.4v3.5"/>
<path d="M265.5 190.1v1.9M265.5 193.1v3.8M265.5 192v.9M265.5 190.1a5.1 5.1 0 0 1 2.4 5.6 24.4 24.4 0 0 1-2.4 8.8M265.5 192v1.1M265.5 195.2v.2M265.5 196.9v.5M149 201.2h.1M149.1 201.5h.1M149.1 201h-.1M149.1 204.5l51.8 9.4M149.1 201.5v3"/>
<path d="M149.1 200.9v.6M149.1 200.9h.1M200.9 205.3h.1M200.9 205.3v7.9M200.9 205.3a145.1 145.1 0 0 1 1.7 13.4M200.9 213.2l1.7 5.5M200.9 213.9l.7 1.9 1 2.9M200.9 213.2v.7M200.9 205.3h.9M200.9 200.1h.9M201.8 200.1h5.5M201.8 200.1v5.2"/>
<path d="M201.8 205.3l.5 5.1 .3 8.3M201.8 205.3h1.2M202.6 218.7l.7 1.4M202.6 218.7h.1M202.6 218.9l2.4 31.3M202.7 218.7h4.6M203 205.3h8.6M203 205.3v7.7l-.3 5.7M203 205.3h.1M203 202.6v2.7M203 202.6a.87 .87 0 0 0 1.1 1h3.2M207.3 218.7h4.5"/>
<path d="M207.3 203.6v15.1M207.3 203.5h.1M207.3 201.8a9.1 9.1 0 0 1 3.9 .2l.1 .2a.81 .81 0 0 1 0 1 .81 .81 0 0 1-.9 .2l-3.1 .1M207.3 201.8h.1M207.3 201.6h.8a8.8 8.8 0 0 1 3.3 .3l.2 .7M207.3 218.7v1.4M207.3 201.8v1.6M207.3 200.1h5.5M207.3 201.8a9.5 9.5 0 0 0-4 .2l-.1 .2a.85 .85 0 0 0 .3 1.1l3.8 .2M207.3 201.6h-.9a8.8 8.8 0 0 0-3.2 .3l-.2 .7M207.3 201.8l-.1 1.7M207.3 200.1v1.4"/>
<path d="M207.3 201.6v.2M207.3 203.5v.1M211.6 205.3l-.1 5.2 .3 8.2M211.6 205.3h.1M211.6 202.6a.87 .87 0 0 1-1.2 1h-3.1M211.6 202.6v2.7M211.6 205.3h1.1M211.8 218.7h.2M211.9 218.9l-.2 1.2M212 218.7h.1M212 218.7l-.7 1.4M212.7 205.3l-.4 5.1-.4 8.3"/>
<path d="M212.7 205.3h1M212.8 200.1l-.1 5.2M213.7 205.3v7.9M213.7 205.3h.1M213.7 205.3a145.1 145.1 0 0 0-1.7 13.4M213.7 213.2l-1.7 5.5M213.7 213.9l-.8 1.9-.9 2.9M213.7 213.2v.7M213.7 200.1h-.9M265.5 201.5h.1M265.5 201h.1M265.5 200.9v.6"/>
<path d="M265.5 201.5v3M265.5 204.5l-51.8 9.4M265.5 200.9h.1M202.8 220.1h.5M203.3 220.1h4M203.3 220.1l1.8 15.2M205.1 235.3h2.2M205.1 235.3h-1.2l1.5 17.2M207.3 220.1h4M207.3 235.3h2.1M207.3 220.1v15.2M207.3 235.3v21.2"/>
<path d="M209.4 235.3h1.3M210.7 235.3l-1.5 17.2M210.7 235.3h.1M210.7 235.3l-1.2 14.9M211.3 220.1l-.8 7-1.1 8.2M211.3 220.1h.4M211.7 220.1l-1 15.2M185.8 248.6l.3 2.9M186.1 251.4l.1 .7a1.91 1.91 0 0 0 1.5 1.8M187.7 245.5v8.4M187.7 245.5a3.1 3.1 0 0 0-1.9 3.2M187.7 253.9l16.6 1.8"/>
<path d="M204.3 242.3l-6.1 1.2M204.3 242.3v13.4M204.3 255.7l1.6 .4M204.3 242.3l-16.6 3.2M204.4 242.3h-.1M204.4 242.2l-.1 .1M205.1 250.3l.4 3.1M205.3 252.2l.7 4.3M205.4 253.1l.1 .8M206 256.5a25.3 25.3 0 0 0 1.3 6.7 20.3 20.3 0 0 0 1.2-5.7l.1-1M206 256.5h1.3M207.3 256.5h1.3"/>
<path d="M207.3 256.5v6.9v-.1M209.1 253.1l-.1 .8M209.3 252.2l-.7 4.3M209.5 250.3l-.4 3.1M210.1 242.3h.2M210.1 242.2l.2 .1M210.3 242.3l6.1 1.2M210.3 242.3v13.4M210.3 255.7l-1.6 .4M210.3 242.3l16.6 3.2M226.9 245.5v8.4M226.9 245.5a3 3 0 0 1 1.8 3.2"/>
<path d="M226.9 253.9l-16.6 1.8M228.4 251.4v.7a1.91 1.91 0 0 1-1.5 1.8M228.7 248.6l-.3 2.9"/>
</g>
<text font-size="8.5" x="305.9" y="279.7">P51D_final_3dprint_19.08.2021</text>
<g font-size="5.3">
<text x="41" y="9.5">8</text>
<text x="88.5" y="9.5">7</text>
<text x="138.5" y="9.5">6</text>
<text x="188.5" y="9.5">5</text>
<text x="238.5" y="9.5">4</text>
<text x="288.5" y="9.5">3</text>
<text x="338.5" y="9.5">2</text>
<text x="386" y="9.5">1</text>
<text x="16.2" y="31.2">F</text>
<text x="411.2" y="31.2">F</text>
<text x="16.1" y="75.5">E</text>
<text x="411.1" y="75.5">E</text>
<text x="15.5" y="125.5">D</text>
<text x="410.5" y="125.5">D</text>
<text x="15.4" y="175.5">C</text>
<text x="410.4" y="175.5">C</text>
<text x="16" y="225.5">B</text>
<text x="411" y="225.5">B</text>
<text x="15.5" y="269.7">A</text>
<text x="410.5" y="269.7">A</text>
<text x="41" y="291.5">8</text>
<text x="88.5" y="291.5">7</text>
<text x="138.5" y="291.5">6</text>
<text x="188.5" y="291.5">5</text>
<text x="238.5" y="291.5">4</text>
<text x="288.5" y="291.5">3</text>
<text x="338.5" y="291.5">2</text>
<text x="386" y="291.5">1</text>
</g>
<text font-size="3.9" x="400.9" y="275.5">A3</text>
<g font-size="2">
<text x="230.6" y="234.6">SAUF INDICATION CONTRAIRE:</text>
<text x="230.6" y="237.1">LES COTES SONT EN MILLIMETRES</text>
<text x="230.6" y="239.6">ETAT DE SURFACE:</text>
<text x="264.4" y="234.6">FINITION:</text>
<text x="311.3" y="234.5">CASSER LES</text>
<text x="311.3" y="237">ANGLES VIFS</text>
<text x="342.6" y="236">NE PAS CHANGER L'ECHELLE</text>
<text x="383.3" y="236.2">REVISION</text>
<text x="230.6" y="242.1">TOLERANCES:</text>
<text x="232.2" y="244.6">LINEAIRES:</text>
<text x="232.2" y="247.1">ANGULAIRES:</text>
<text x="244.3" y="252">NOM</text>
<text x="260" y="251.9">SIGNATURE</text>
<text x="277.2" y="251.9">DATE</text>
<text x="330" y="251.9">TITRE:</text>
<text x="230.2" y="256.1">AUTEUR</text>
<text x="230.4" y="260.3">VERIF.</text>
<text x="230.4" y="264.4">APPR.</text>
<text x="230.5" y="268.8">FAB.</text>
<text x="230.7" y="273.1">QUAL.</text>
<text x="285.7" y="272.5">MATERIAU:</text>
<text x="329.6" y="272.5">No. DE PLAN</text>
<text x="285.6" y="285.5">MASSE:</text>
<text x="330.1" y="285.6">ECHELLE:1:5</text>
<text x="374.5" y="285.6">FEUILLE 1 SUR 1</text>
</g>
</svg>
